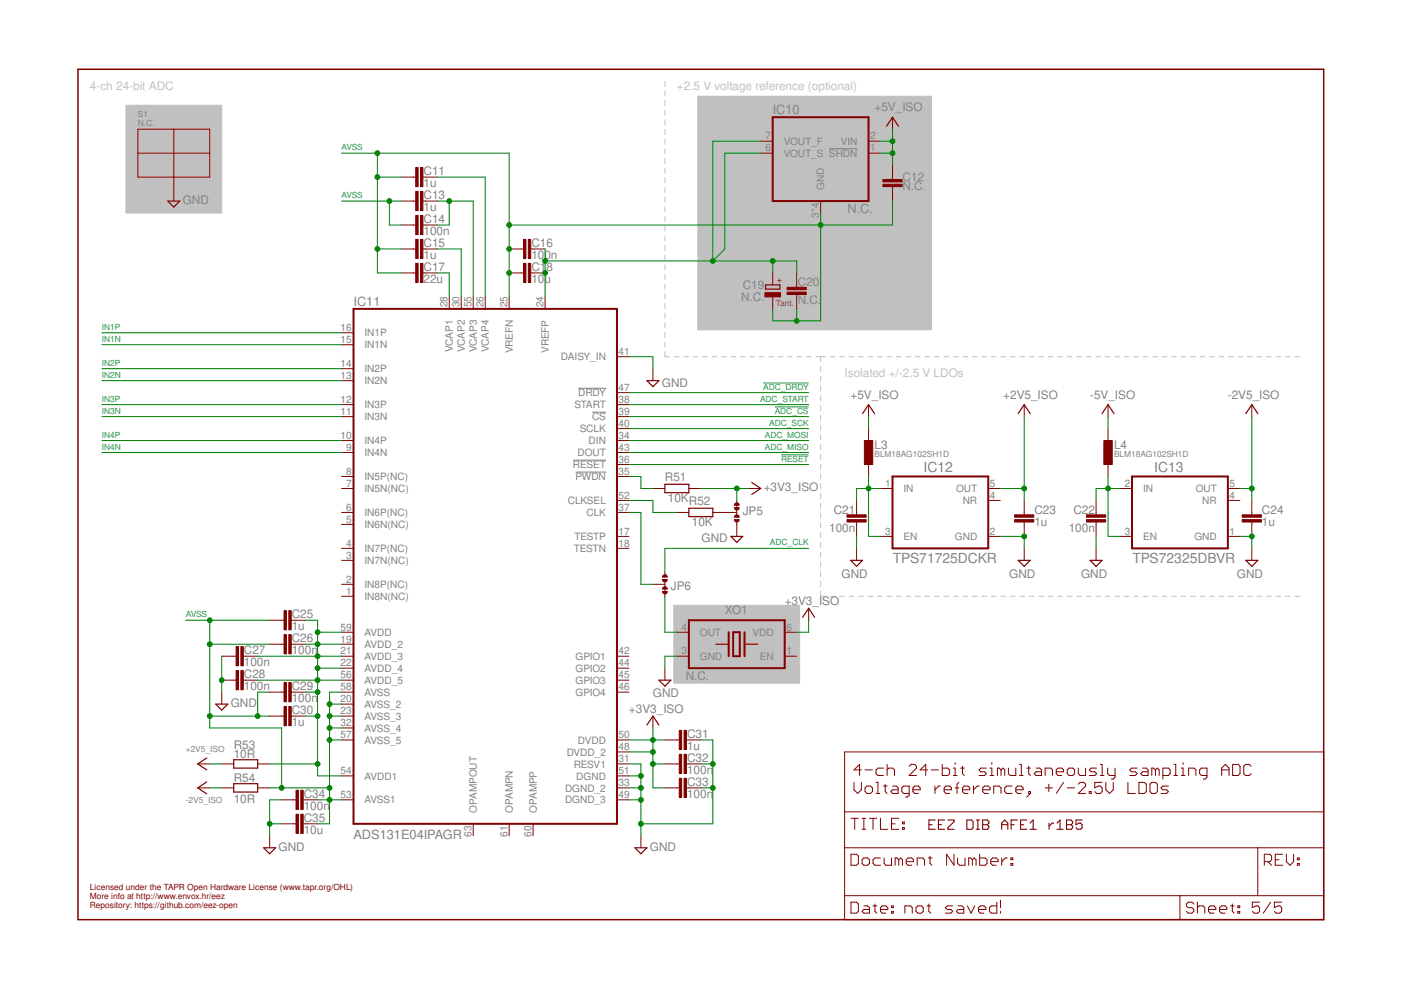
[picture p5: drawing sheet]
<svg xmlns="http://www.w3.org/2000/svg" width="297mm" height="210mm" viewBox="0 0 297 210" stroke-linecap="round" stroke-linejoin="round" font-family="sans-serif">
<g fill="none" stroke="#c0c0c0" stroke-width=".21">
<path d="M141 17.2v1.1M141 19.3v1M141 21.3v1.1M141 23.4v1M141 25.4v1.1M141 27.5v1M141 29.5v1.1M141 31.6v1M141 33.6v1.1M141 35.7v1M141 37.7v1.1M141 39.8v1"/>
<path d="M141 41.8v1.1M141 43.9v1M141 45.9v1.1M141 48v1M141 50v1.1M141 52v1.1M141 54.1v1.1M141 56.2v1M141 58.2v1M141 74.6v1h1M141 60.2v1.1M141 62.3v1.1"/>
<path d="M141 64.3v1.1M141 66.4v1M141 68.5v1M141 70.5v1M141 72.5v1.1M143 75.6h1M145 75.6h1M147 75.6h1M149 75.6h1M151 75.6h1M153 75.6h1M155 75.6h1"/>
<path d="M157 75.6h1M159 75.6h1M161 75.6h1M163 75.6h1M165 75.6h1M167 75.6h1M169 75.6h1M171 75.6h1M173 75.6h2M174 75.6v1.1M174 77.7v1.1M174 79.8v1.1"/>
<path d="M176 75.6h1M178 75.6h1M180 75.6h1M182 75.6h1M184 75.6h1.1M186.1 75.6h1M188.1 75.6h1M190.1 75.6h1M192.1 75.6h1M194.1 75.6h1M196.1 75.6h1M198.1 75.6h1"/>
<path d="M200.1 75.6h1M202.1 75.6h1.1M204.2 75.6h1M206.2 75.6h1M208.2 75.6h1M210.2 75.6h1M212.2 75.6h1M214.2 75.6h1M216.2 75.6h1M218.2 75.6h1M220.2 75.6h1.1M222.2 75.6h1.1"/>
<path d="M224.3 75.6h1M226.3 75.6h1M228.3 75.6h1M230.3 75.6h1M232.3 75.6h1M234.3 75.6h1M236.3 75.6h1M238.4 75.6h1M240.4 75.6h1M242.4 75.6h1M244.4 75.6h1M246.4 75.6h1"/>
<path d="M248.4 75.6h1M250.4 75.6h1M252.4 75.6h1M254.4 75.6h1.1M256.5 75.6h1M258.5 75.6h1M260.5 75.6h1M262.5 75.6h1M264.5 75.6h1M266.5 75.6h1M268.5 75.6h1M270.5 75.6h1"/>
<path d="M272.5 75.6h1.1M274.6 75.6h1M174 81.9v1M174 83.9v1.1M174 86v1.1M174 88.1v1M174 90.1v1.1M174 92.2v1.1M174 94.3v1.1M174 96.4v1M174 98.4v1.1M174 100.5v1.1"/>
<path d="M174 102.6v1M174 104.6v1.1M174 106.7v1.1M174 108.8v1.1M174 110.8v1.1M174 112.9v1.1M174 115v1.1M174 117.1v1M174 119.1v1.1M174 121.2v1.1M174 123.3v1.1M174 125.3v1.1h1"/>
<path d="M176 126.4h1M178 126.4h1M180 126.4h1M182 126.4h1M184 126.4h1.1M186.1 126.4h1M188.1 126.4h1M190.1 126.4h1M192.1 126.4h1M194.1 126.4h1M196.1 126.4h1M198.1 126.4h1"/>
<path d="M200.1 126.4h1M202.1 126.4h1.1M204.2 126.4h1M206.2 126.4h1M208.2 126.4h1M210.2 126.4h1M212.2 126.4h1M214.2 126.4h1M216.2 126.4h1M218.2 126.4h1M220.2 126.4h1.1M222.2 126.4h1.1"/>
<path d="M224.3 126.4h1M226.3 126.4h1M228.3 126.4h1M230.3 126.4h1M232.3 126.4h1M234.3 126.4h1M236.3 126.4h1M238.4 126.4h1M240.4 126.4h1M242.4 126.4h1M244.4 126.4h1M246.4 126.4h1"/>
<path d="M248.4 126.4h1M250.4 126.4h1M252.4 126.4h1M254.4 126.4h1.1M256.5 126.4h1M258.5 126.4h1M260.5 126.4h1M262.5 126.4h1M264.5 126.4h1M266.5 126.4h1M268.5 126.4h1M270.5 126.4h1"/>
<path d="M272.5 126.4h1.1M274.6 126.4h1"/>
</g>
<g fill="#c0c0c0" stroke="#c0c0c0" stroke-width=".21">
<path d="M26.7 22.3h20.3v22.9h-20.3z"/>
<path d="M148 20.4h49.5v49.5h-49.5z"/>
<path d="M142.9 128.3h26.6v16.5h-26.6z"/>
</g>
<path d="M175.7 31.5h6.1M121.5 97.6h7M122.6 82.3h5.9M125.5 87.4h3M122 100.1h6.5" fill="none" stroke="#808080" stroke-width=".21"/>
<g fill="none" stroke="#800000" stroke-width=".21">
<path d="M29.2 27.4h15.3v10.1h-15.3zM29.2 32.5h15.3M36.9 27.4v15.2M85.1 37.5h3M89.7 37.5h3M161.3 32.5h2.5M161.3 29.9h2.5M184.1 32.5h2.6M184.1 29.9h2.6M189.2 24.8v2.6M189.2 35v3.1M189.2 39.6v3"/>
<path d="M85.1 57.9h3M85.1 52.8h3M85.1 47.7h3M85.1 42.6h3M89.7 57.9h3M89.7 52.8h3M89.7 47.7h3M89.7 42.6h3M107.9 57.9h3.1M107.9 52.8h3.1M112.5 57.9h3.1M112.5 52.8h3.1"/>
<path d="M163.8 57.9v2.5M168.9 57.9v3M174 42.6v2.6M72.4 78.2h2.6M72.4 73.1h2.6M72.4 70.5h2.6M95.2 62.9v2.6M97.8 62.9v2.6M100.3 62.9v2.6M102.9 62.9v2.6M107.9 62.9v2.6M115.6 62.9v2.6"/>
<path d="M130.8 75.6h2.5M138.4 78.2v2.5M163.8 62.9v2.6M168.9 62.4v3.1M72.4 95.9h2.6M72.4 93.4h2.6M72.4 88.3h2.6M72.4 85.8h2.6M72.4 80.7h2.6M130.8 95.9h2.5M130.8 93.4h2.5M130.8 88.3h2.5"/>
<path d="M130.8 85.8h2.5M130.8 98.5h2.5M130.8 90.9h2.5M130.8 83.2h2.5M184.1 85.8v2.5M184.1 90.9v2.5M184.1 98.5v2.5M217.1 85.8v2.5M234.9 85.8v2.5M234.9 90.9v2.5M234.9 98.5v2.5M265.4 85.8v2.5"/>
<path d="M72.4 111.2h2.6M72.4 108.6h2.6M72.4 103.6h2.6M72.4 101h2.6M72.4 116.3h2.6M72.4 118.8h2.6M130.8 108.6h2.5M130.8 101h2.5M130.8 113.7h2.5M130.8 116.3h2.5M130.8 106.1h2.5M138.4 103.6h2.6"/>
<path d="M143.5 108.6h2.5M146 103.6h2.6M151.1 108.6h5.1M156.2 106.1v3.3M156.2 110.4v3.3M158.7 103.6h2.6M181.6 106.1v3.1M181.6 110.7v3M181.6 116.3v2.5M186.7 103.6h2.5M186.7 113.7h2.5M209.5 103.6h2.6"/>
<path d="M209.5 113.7h2.6M209.5 106.1h2.6M217.1 106.1v3.1M217.1 110.7v3M217.1 116.3v2.5M232.4 106.1v3.1M232.4 110.7v3M232.4 116.3v2.5M237.5 103.6h2.5M237.5 113.7h2.5M260.3 103.6h2.6M260.3 113.7h2.6"/>
<path d="M260.3 106.1h2.6M265.4 106.1v3.1M265.4 110.7v3M265.4 116.3v2.5M47 139.1h3.1M51.6 139.1h3M57.2 136.6h3M57.2 131.5h3M61.7 136.6h3.1M61.7 131.5h3.1M72.4 136.6h2.6M72.4 139.1h2.6"/>
<path d="M72.4 134h2.6M72.4 126.4h2.6M72.4 123.9h2.6M130.8 139.1h2.5M138.4 123.9h2.6M141 121.3v.8M141 123.1v3.3M143.5 139.1h2.5M143.5 134h2.5M166.4 139.1h2.5M166.4 134h2.5M171.4 129v2.5"/>
<path d="M47 144.2h3.1M47 146.7v2.6M51.6 144.2h3M57.2 151.8h3M57.2 146.7h3M61.7 151.8h3.1M61.7 146.7h3.1M72.4 149.3h2.6M72.4 141.7h2.6M72.4 151.8h2.6M72.4 154.3h2.6M72.4 144.2h2.6"/>
<path d="M72.4 146.7h2.6M72.4 156.9h2.6M130.8 159.4h2.5M130.8 141.7h2.5M130.8 144.2h2.5M130.8 146.7h2.5M130.8 156.9h2.5M138.4 151.8v2.5M141 156.9h3M141 141.7v2.5M145.5 156.9h3.1M179.1 159.4h101.5v35.6h-101.5z"/>
<path d="M41.9 167h2.6M41.9 162h2.6M47 167h2.6M47 162h2.6M54.6 167h2.6M54.6 162h2.6M57.2 177.2v2.5M59.7 174.7h3.1M59.7 169.6h3.1M64.3 174.7h3M64.3 169.6h3M72.4 169.6h2.6"/>
<path d="M72.4 164.5h2.6M100.3 174.7v2.5M107.9 174.7v2.5M113 174.7v2.5M130.8 167h2.5M130.8 162h2.5M130.8 169.6h2.5M130.8 164.5h2.5M135.9 177.2v2.5M141 167h3M141 162h3M145.5 167h3.1"/>
<path d="M145.5 162h3.1M179.1 179.7h101.5M179.1 172.1h101.5M180.4 173.5h1.6M181.1 165.9v1.5l.7 .8 .8-.8v-1.5M181.2 173.5v2.3M182.6 163.2h-1.5l1.1-1.1v2.3M182.8 173.5h.8M182.8 175.8h.8M183.2 173.5v2.3M183.4 163.2h1.6M183.4 167l.4-.3h.8l.4 .3v.8l-.4 .4h-.8l-.4-.4z"/>
<path d="M184.3 173.5h1.6M185.1 173.5v2.3M185.7 168.2h.8M185.7 165.9h.4v2.3M186.7 173.5v2.3h1.5M187.3 162.9h-1.2l-.4 .3v.8l.4 .4h1.2M187.3 166.7h.8M187.7 166.3v1.5l.4 .4M188.1 163.2l.4-.3h.8l.4 .3v1.2M188.1 162.1v2.3M189 174.7h.8M189.3 166.7h.7l.4 .3v1.2h-1.1l-.4-.4 .4-.4h1.1"/>
<path d="M190.6 173.5h-1.6v2.3h1.6M191.3 175.5h.4v.3h-.4zM191.3 174.3h.4v.4h-.4zM192.8 162.5l.3-.4h.8l.4 .4v.4l-1.5 1.5h1.5M192.8 168.2h-1.2l-.4-.4v-.8l.4-.3h1.2v1.9l-.4 .4h-.4M193.5 167.4h1.6v-.4l-.4-.3h-.8l-.4 .3v.8l.4 .4h.8M196.7 163.2h-1.6l1.2-1.1v2.3M197.4 163.2h1.6M198.2 166.7v1.5M199.4 166.7h-.4l-.8 .7M199.8 162.1v2.3h1.1l.4-.4v-.8l-.4-.3h-1.1M200.2 167.4h1.5v-.4l-.4-.3h-.7l-.4 .3v.8l.4 .4h.7"/>
<path d="M202.1 162.9h.4v1.5M202.1 164.4h.8M202.5 161.7v.4M202.5 167h.8M203.3 165.9l-.4 .4v1.9M203.7 162.9h.7M204.1 162.5v1.5l.3 .4M204.1 167.4h1.5v-.4l-.4-.3h-.8l-.3 .3v.8l.3 .4h.8M206.4 166.7v1.5M207.6 166.7h-.4l-.8 .7M208.3 167.4h1.6v-.4l-.4-.3h-.8l-.4 .3v.8l.4 .4h.8M209.1 162.9h-1.1l-.4 .3 .4 .4h.7l.4 .4-.4 .4h-1.1"/>
<path d="M209.9 162.9h.4v1.5M209.9 164.4h.8M210.3 161.7v.4M210.7 168.2v-1.5h1.2l.3 .3v1.2M212.2 163.2l-.3-.3h-.4v1.5M212.2 163.2v1.2M212.2 163.2l.4-.3 .4 .3v1.2M213.8 162.9v1.1l.4 .4h1.2v-1.5M214.6 166.7h-1.2l-.4 .3v.8l.4 .4h1.2M215.4 167.4h1.5v-.4l-.4-.3h-.7l-.4 .3v.8l.4 .4h.7M216.2 164.4h.7M216.2 162.1h.3v2.3"/>
<path d="M217.7 162.9h.8M218.1 162.5v1.5l.4 .4M218.1 167.8h.4v.4h-.4zM218.5 168.2l-.8 .8M219.6 162.9h.8l.4 .3v1.2h-1.2l-.3-.4 .3-.4h1.2M221.6 164.4v-1.5h1.2l.4 .3v1.2M221.6 167h1.6M222.4 166.3v1.5M223.9 163.6h1.6v-.4l-.4-.3h-.8l-.4 .3v.8l.4 .4h.8M225.5 165.9l-1.6 2.3M226.3 163.2l.4-.3h.8l.3 .3v.8l-.3 .4h-.8l-.4-.4zM226.3 167h1.5"/>
<path d="M228.6 162.9v1.1l.4 .4h1.2v-1.5M228.6 166.3l.4-.4h.8l.4 .4v.4l-1.6 1.5h1.6M230.9 167.8h.5v.4h-.5zM232.5 162.9h-1.1l-.5 .3 .5 .4h.7l.4 .4-.4 .4h-1.2M233.3 164.4h.8M233.3 162.1h.4v2.3M233.7 165.9h-1.6v1.1l.8-.3h.4l.4 .3v.8l-.4 .4h-.8l-.4-.4M234.5 165.9v1.5l.7 .8 .8-.8v-1.5M234.8 162.9v1.1l.4 .4h1.2M236.4 162.9v1.9l-.4 .4h-.4M239.1 165.9v2.3h1.6M241.1 162.9h-1.2l-.4 .3 .4 .4h.8l.4 .4-.4 .4h-1.2"/>
<path d="M241.5 165.9h1.2l.3 .4v1.5l-.3 .4h-1.2zM242.3 162.9h.7l.4 .3v1.2h-1.1l-.4-.4 .4-.4h1.1M243.8 166.3l.4-.4h.8l.4 .4v1.5l-.4 .4h-.8l-.4-.4zM245 163.2l-.4-.3h-.4v1.5M245 163.2v1.2M245 163.2l.4-.3 .4 .3v1.2M246.5 164.4h1.2l.4-.4v-.8l-.4-.3h-1.2v2.3M247.7 166.7h-1.2l-.4 .3 .4 .4h.8l.4 .4-.4 .4h-1.2M248.9 164.4h.8M248.9 162.1h.4v2.3M250.4 162.9h.4v1.5M250.4 164.4h.8"/>
<path d="M250.8 161.7v.4M252 164.4v-1.5h1.2l.4 .3v1.2M255.9 164.4h-1.2l-.4-.4v-.8l.4-.3h1.2v1.9l-.4 .4h-.4M259 163.2h1.6M259 164.4v-1.5l.8-.8 .8 .8v1.5M261.3 162.1h1.2l.4 .4v1.5l-.4 .4h-1.2zM265.3 162.5l-.4-.4h-.8l-.4 .4v1.5l.4 .4h.8l.4-.4M266.7 179.7v10.2M179.1 189.9h101.5M180.4 181.1h1.2l.4 .4v1.6l-.4 .4h-1.2zM180.4 191.3h1.2l.4 .4v1.5l-.4 .4h-1.2zM182.8 182.3l.4-.4h.7l.4 .4v.8l-.4 .4h-.7l-.4-.4z"/>
<path d="M183.2 192.1h.7l.4 .3v1.2h-1.1l-.4-.4 .4-.4h1.1M185.1 192.1h.8M185.5 191.7v1.5l.4 .4M186.7 192.8h1.5v-.4l-.4-.3h-.8l-.3 .3v.8l.3 .4h.8M186.7 181.9h-1.2l-.4 .4v.8l.4 .4h1.2M187.5 181.9v1.2l.3 .4h1.2v-1.6M189 193.2h.4v.4h-.4zM189 192.1h.4v.3h-.4zM190.6 182.3l-.4-.4h-.4v1.6M190.6 182.3l.4-.4 .3 .4v1.2M190.6 182.3v1.2M191.9 193.6v-1.5h1.1l.4 .3v1.2"/>
<path d="M192.1 182.7h1.6v-.4l-.4-.4h-.8l-.4 .4v.8l.4 .4h.8M194.2 192.4l.4-.3h.8l.3 .3v.8l-.3 .4h-.8l-.4-.4zM194.5 183.5v-1.6h1.1l.4 .4v1.2M196.5 192.1h.8M196.8 181.9h.8M196.9 191.7v1.5l.4 .4M197.2 181.5v1.6l.4 .4M202 192.1h-1.2l-.4 .3 .4 .4h.8l.4 .4-.4 .4h-1.2M202.3 181.1v2.4l-1.6-2.4v2.4M203 181.9v1.2l.4 .4h1.2v-1.6M203.2 192.1h.7l.4 .3v1.2h-1.1l-.4-.4 .4-.4h1.1M205.1 192.1l.8 1.5 .8-1.5"/>
<path d="M206.2 182.3l-.4-.4h-.4v1.6M206.2 182.3v1.2M206.2 182.3l.3-.4 .4 .4v1.2M207.5 192.8h1.5v-.4l-.4-.3h-.8l-.3 .3v.8l.3 .4h.8M207.7 181.1v2.4h1.2l.4-.4v-.8l-.4-.4h-1.2M210.1 182.7h1.5v-.4l-.4-.4h-.8l-.3 .4v.8l.3 .4h.8M211.3 191.3v2.3h-1.1l-.4-.4v-.8l.4-.3h1.1M212.1 190.9v1.5M212.1 193.2v.4M212.4 181.9v1.6M213.6 181.9h-.4l-.8 .8M214.3 183.1h.4v.4h-.4z"/>
<path d="M214.3 181.9h.4v.4h-.4zM250.2 189.9v5.1M253.1 191.7l-.4-.4h-.8l-.4 .4v.4l.4 .3h.8l.4 .4v.4l-.4 .4h-.8l-.4-.4M253.9 192.4l.4-.3h.8l.3 .3v1.2M253.9 191.3v2.3M256.2 192.8h1.6v-.4l-.4-.3h-.8l-.4 .3v.8l.4 .4h.8M258.6 192.8h1.5v-.4l-.4-.3h-.7l-.4 .3v.8l.4 .4h.7M260.9 192.1h.8M261.3 191.7v1.5l.4 .4M262.4 193.2h.4v.4h-.4zM262.4 192.1h.4v.3h-.4zM267.1 191.3h-1.6v1.1l.8-.3h.4l.4 .3v.8l-.4 .4h-.8l-.4-.4"/>
<path d="M268.1 182.7h1.1l.4-.4v-.8l-.4-.4h-1.1v2.4M268.8 182.7l.8 .8M269.4 191.3l-1.6 2.3M270.4 182.3h.8M271.7 191.3h-1.5v1.1l.8-.3h.4l.3 .3v.8l-.3 .4h-.8l-.4-.4M271.9 181.1h-1.5v2.4h1.5M272.7 181.1v1.6l.8 .8 .8-.8v-1.6M275.1 183.1h.4v.4h-.4zM275.1 181.9h.4v.4h-.4z"/>
</g>
<path d="M16.5 14.7h264.1v180.3h-264.1z" fill="none" stroke="#800000" stroke-width=".32"/>
<g fill="none" stroke="#800000" stroke-width=".23">
<path d="M197 174.9h.6M198.3 173.9h-1.3v1.9h1.3M199 174.9h.6M200.3 173.9h-1.3v1.9h1.3M201 173.9h1.3v.3l-1.3 1.3v.3h1.3M205 173.9h1l.3 .3v1.3l-.3 .3h-1zM207 173.9h.7M207 175.8h.7M207.3 173.9v1.9M208.3 173.9h1l.4 .3v.3l-.4 .4 .4 .3v.3l-.4 .3h-1zM208.3 174.9h1M212.4 174.9h1.3"/>
<path d="M212.4 175.8v-1.3l.6-.6 .7 .6v1.3M214.4 174.9h.6M215.7 173.9h-1.3v1.9M216.4 174.9h.6M217.7 173.9h-1.3v1.9h1.3M218.4 175.8h1.3M218.4 174.5l.7-.6v1.9M222.4 174.5v1.3M223.4 174.5h-.3l-.7 .7M224.1 175.8h1.3M224.1 174.5l.6-.6v1.9M226.1 173.9h1l.3 .3v.3l-.3 .4 .3 .3v.3l-.3 .3h-1z"/>
<path d="M226.1 174.9h1M229.4 173.9h-1.3v1l.7-.4h.3l.3 .4v.6l-.3 .3h-.6l-.4-.3"/>
</g>
<path d="M163.8 24.8h20.3v17.8h-20.3zM75 65.5h55.8v109.2h-55.8zM189.2 101h20.3v15.3h-20.3zM240 101h20.3v15.3h-20.3zM146 131.5h20.4v10.2h-20.4zM154.5 134v5.1M155.4 134h1.4v5.1h-1.4zM157.9 134v5.1" fill="none" stroke="#800000" stroke-width=".42"/>
<g fill="#800000" stroke="#800000" stroke-width=".21">
<path d="M89.2 55.8h.5v4.1h-.5z"/>
<path d="M88.1 55.8h.5v4.1h-.5z"/>
<path d="M89.2 50.8h.5v4h-.5z"/>
<path d="M88.1 50.8h.5v4h-.5z"/>
<path d="M111 55.8h.5v4.1h-.5z"/>
<path d="M112 55.8h.5v4.1h-.5z"/>
<path d="M111 50.8h.5v4h-.5z"/>
<path d="M112 50.8h.5v4h-.5z"/>
<path d="M88.1 45.7h.5v4h-.5z"/>
<path d="M89.2 45.7h.5v4h-.5z"/>
<path d="M89.2 40.6h.5v4.1h-.5z"/>
<path d="M88.1 40.6h.5v4.1h-.5z"/>
<path d="M89.2 35.5h.5v4.1h-.5z"/>
<path d="M88.1 35.5h.5v4.1h-.5z"/>
<path d="M60.2 134.6h.5v4h-.5z"/>
<path d="M61.2 134.6h.5v4h-.5z"/>
<path d="M50.1 137.1h.5v4.1h-.5z"/>
<path d="M51.1 137.1h.5v4.1h-.5z"/>
<path d="M50.1 142.2h.5v4h-.5z"/>
<path d="M51.1 142.2h.5v4h-.5z"/>
<path d="M60.2 144.7h.5v4.1h-.5z"/>
<path d="M61.2 144.7h.5v4.1h-.5z"/>
<path d="M61.2 129.5h.5v4h-.5z"/>
<path d="M60.2 129.5h.5v4h-.5z"/>
<path d="M61.2 149.8h.5v4.1h-.5z"/>
<path d="M60.2 149.8h.5v4.1h-.5z"/>
<path d="M145 154.9h.5v4h-.5z"/>
<path d="M144 154.9h.5v4h-.5z"/>
<path d="M144 159.9h.5v4.1h-.5z"/>
<path d="M145 159.9h.5v4.1h-.5z"/>
<path d="M144 165h.5v4.1h-.5z"/>
<path d="M145 165h.5v4.1h-.5z"/>
<path d="M62.8 172.6h.5v4.1h-.5z"/>
<path d="M63.8 172.6h.5v4.1h-.5z"/>
<path d="M62.8 167.6h.5v4h-.5z"/>
<path d="M63.8 167.6h.5v4h-.5z"/>
<path d="M162.2 62.1h3.3v.8h-3.3z"/>
<path d="M187.2 39.1h4.1v.5h-4.1z"/>
<path d="M187.2 38.1h4.1v.5h-4.1z"/>
<path d="M183.3 93.4h1.7v5.1h-1.7z"/>
<path d="M234 93.4h1.8v5.1h-1.8z"/>
<path d="M215.1 109.2h4.1v.5h-4.1z"/>
<path d="M215.1 110.2h4.1v.5h-4.1z"/>
<path d="M179.6 110.2h4v.5h-4z"/>
<path d="M179.6 109.2h4v.5h-4z"/>
<path d="M230.4 110.2h4v.5h-4z"/>
<path d="M230.4 109.2h4v.5h-4z"/>
<path d="M263.4 109.2h4v.5h-4z"/>
<path d="M263.4 110.2h4v.5h-4z"/>
<path d="M166.9 61.9h4v.5h-4z"/>
<path d="M166.9 60.9h4v.5h-4z"/>
</g>
<g fill="none" stroke="#800000" stroke-width=".25">
<path d="M188 26.8l1.2-2 1.3 2M35.6 42.6h2.5l-1.2 1.3zM162.3 60.4h3.1v.9h-3.1zM137.2 80.7h2.5l-1.3 1.3zM182.9 87.7l1.2-1.9 1.3 1.9M215.9 87.7l1.2-1.9 1.3 1.9M233.7 87.7l1.2-1.9 1.3 1.9M264.1 87.7l1.3-1.9 1.3 1.9M141 102.7h5v1.8h-5zM146 107.8h5.1v1.7h-5.1zM154.9 113.7h2.6l-1.3 1.3zM159.4 102.3l1.9 1.3-1.9 1.2"/>
<path d="M180.3 118.8h2.6l-1.3 1.3zM215.9 118.8h2.5l-1.3 1.3zM231.1 118.8h2.6l-1.3 1.3zM264.1 118.8h2.6l-1.3 1.3zM151.8 136.6h2.5M158.1 136.6h2.6M170.2 130.9l1.2-1.9 1.3 1.9M45.7 149.3h2.6l-1.3 1.3zM137.2 153.7l1.2-1.9 1.3 1.9M139.7 144.2h2.5l-1.2 1.3zM43.8 165.8l-1.9 1.2 1.9 1.3M43.8 160.7l-1.9 1.3 1.9 1.2"/>
<path d="M49.6 166.2h5v1.7h-5zM49.6 161.1h5v1.8h-5zM55.9 179.7h2.5l-1.2 1.3zM134.6 179.7h2.6l-1.3 1.3z"/>
</g>
<g fill="#800000" stroke="#800000" stroke-width=".21">
<path d="M155.7 110.2h1a.51 .51 0 0 1-.5 .5 .51 .51 0 0 1-.5-.5z" fill-rule="evenodd"/>
<path d="M155.9 109.3l.3-.1v.5h-.5z" fill-rule="evenodd"/>
<path d="M156.2 109.2l.4 .1 .1 .4h-.5z" fill-rule="evenodd"/>
<path d="M155.9 106.8l.3-.2v.5h-.5z" fill-rule="evenodd"/>
<path d="M156.2 106.6l.4 .2 .1 .3h-.5z" fill-rule="evenodd"/>
<path d="M155.7 107.6h1a.51 .51 0 0 1-.5 .5 .51 .51 0 0 1-.5-.5z" fill-rule="evenodd"/>
<path d="M140.6 122l.5-.1 .4 .5h-1z" fill-rule="evenodd"/>
<path d="M140.5 122.9h.5v.5l-.4-.2z" fill-rule="evenodd"/>
<path d="M141 122.9h.5l-.1 .2-.4 .3z" fill-rule="evenodd"/>
<path d="M140.5 125.4h.5v.5l-.4-.1z" fill-rule="evenodd"/>
<path d="M141 125.4h.5l-.1 .2-.4 .3z" fill-rule="evenodd"/>
<path d="M140.6 124.5l.5-.1 .4 .5h-1z" fill-rule="evenodd"/>
</g>
<g fill="none" stroke="#008000" stroke-width=".21">
<path d="M72.4 32.5h35.5v30.4M80 32.5v25.4h5.1M80 37.5h5.1M92.7 37.5h10.2v25.4M161.3 29.9h-10.2v25.4l2.6-2.5v-20.3h7.6M186.7 29.9h2.5M186.7 32.5h2.5M189.2 27.4v7.6M72.4 42.6h12.7M80 52.8h5.1M82.5 42.6v5.1h2.6M92.7 57.9h2.5v5"/>
<path d="M92.7 52.8h5.1v10.1M92.7 42.6h7.6v20.3M95.2 42.6v5.1h-2.5M115.6 52.8v10.1M115.6 55.3h53.3v2.6M163.8 55.3v2.6M174 45.2v22.8h-10.2v-2.5M189.2 42.6v5.1h-81.3M21.6 70.5h50.8M21.6 73.1h50.8M21.6 78.2h50.8M133.3 75.6h5.1v2.6"/>
<path d="M168.9 65.5v2.5M21.6 95.9h50.8M21.6 93.4h50.8M21.6 88.3h50.8M21.6 85.8h50.8M21.6 80.7h50.8M133.3 95.9h38.1M133.3 93.4h38.1M133.3 98.5h38.1M133.3 88.3h38.1M133.3 90.9h38.1M133.3 83.2h38.1"/>
<path d="M133.3 85.8h38.1M184.1 88.3v2.6M217.1 88.3v17.8M234.9 88.3v2.6M265.4 88.3v17.8M133.3 101h2.6v2.6h2.5M133.3 108.6h2.6v15.3h2.5M133.3 106.1h5.1v2.5h5.1M148.6 103.6h10.1M156.2 103.6v2.5M171.4 116.3h-30.4v5M181.6 113.7v2.6"/>
<path d="M184.1 101v12.7h2.6M186.7 103.6h-5.1v2.5M212.1 113.7h5v2.6M212.1 103.6h5M232.4 113.7v2.6M234.9 101v12.7h2.6M237.5 103.6h-5.1v2.5M262.9 113.7h2.5v2.6M262.9 103.6h2.5M39.4 131.5h17.8M44.5 136.6h12.7M44.5 131.5v22.8h15.2v12.7"/>
<path d="M47 139.1v7.6M54.6 139.1h17.8M64.8 131.5h2.5v33h5.1M64.8 136.6h7.6M67.3 134h5.1M141 126.4v7.6h2.5M143.5 139.1h-2.5v2.6M171.4 131.5v2.5h-2.5M44.5 151.8h12.7M54.6 144.2h17.8M57.2 146.7h-2.6v5.1M64.8 146.7h2.5"/>
<path d="M64.8 151.8h2.5M67.3 141.7h5.1M69.9 156.9h2.5M69.9 151.8h2.5M69.9 154.3h2.5M69.9 149.3h2.5M72.4 146.7h-2.5v28h-2.6M133.3 156.9h7.7M133.3 159.4h5.1M138.4 154.3v12.7h2.6M148.6 156.9h2.5v17.8h-15.2M44.5 162h2.5"/>
<path d="M44.5 167h2.5M57.2 174.7h2.5M57.2 162h10.1M57.2 167h12.7M59.7 169.6h-2.5v7.6M67.3 169.6h5.1M133.3 169.6h2.6M133.3 162h2.6v15.2M133.3 164.5h2.6M133.3 167h2.6M138.4 162h2.6M148.6 162h2.5"/>
<path d="M148.6 167h2.5"/>
</g>
<g fill="#008000" stroke="#008000" stroke-width=".21">
<circle cx="47" cy="144.2" r=".51"/>
<circle cx="57.2" cy="174.7" r=".51"/>
<circle cx="217.1" cy="113.7" r=".51"/>
<circle cx="265.4" cy="113.7" r=".51"/>
<circle cx="135.9" cy="164.5" r=".51"/>
<circle cx="135.9" cy="167" r=".51"/>
<circle cx="135.9" cy="169.6" r=".51"/>
<circle cx="151.1" cy="162" r=".51"/>
<circle cx="151.1" cy="167" r=".51"/>
<circle cx="135.9" cy="174.7" r=".51"/>
<circle cx="265.4" cy="103.6" r=".51"/>
<circle cx="95.2" cy="42.6" r=".51"/>
<circle cx="138.4" cy="162" r=".51"/>
<circle cx="138.4" cy="159.4" r=".51"/>
<circle cx="138.4" cy="156.9" r=".51"/>
<circle cx="156.2" cy="103.6" r=".51"/>
<circle cx="115.6" cy="57.9" r=".51"/>
<circle cx="115.6" cy="55.3" r=".51"/>
<circle cx="163.8" cy="55.3" r=".51"/>
<circle cx="151.1" cy="55.3" r=".51"/>
<circle cx="189.2" cy="29.9" r=".51"/>
<circle cx="189.2" cy="32.5" r=".51"/>
<circle cx="67.3" cy="144.2" r=".51"/>
<circle cx="67.3" cy="141.7" r=".51"/>
<circle cx="67.3" cy="139.1" r=".51"/>
<circle cx="67.3" cy="146.7" r=".51"/>
<circle cx="67.3" cy="136.6" r=".51"/>
<circle cx="67.3" cy="151.8" r=".51"/>
<circle cx="67.3" cy="162" r=".51"/>
<circle cx="67.3" cy="134" r=".51"/>
<circle cx="217.1" cy="103.6" r=".51"/>
<circle cx="54.6" cy="151.8" r=".51"/>
<circle cx="44.5" cy="136.6" r=".51"/>
<circle cx="69.9" cy="154.3" r=".51"/>
<circle cx="69.9" cy="151.8" r=".51"/>
<circle cx="69.9" cy="149.3" r=".51"/>
<circle cx="69.9" cy="156.9" r=".51"/>
<circle cx="69.9" cy="169.6" r=".51"/>
<circle cx="69.9" cy="167" r=".51"/>
<circle cx="59.7" cy="167" r=".51"/>
<circle cx="44.5" cy="151.8" r=".51"/>
<circle cx="44.5" cy="131.5" r=".51"/>
<circle cx="107.9" cy="57.9" r=".51"/>
<circle cx="107.9" cy="52.8" r=".51"/>
<circle cx="80" cy="37.5" r=".51"/>
<circle cx="80" cy="32.5" r=".51"/>
<circle cx="80" cy="52.8" r=".51"/>
<circle cx="107.9" cy="47.7" r=".51"/>
<circle cx="168.9" cy="68" r=".51"/>
<circle cx="174" cy="47.7" r=".51"/>
<circle cx="82.5" cy="42.6" r=".51"/>
<circle cx="184.1" cy="103.6" r=".51"/>
<circle cx="234.9" cy="103.6" r=".51"/>
</g>
<path d="M161.8 81.2h9.6M164.3 86.3h7.1M165.6 96.4h5.8" fill="none" stroke="#008080" stroke-width=".21"/>
<g font-size="2.9" fill="#808080">
<text x="195.8" y="100">IC12</text>
<text x="244.7" y="100">IC13</text>
<text x="189.3" y="119.5">TPS71725DCKR</text>
<text x="240.1" y="119.5">TPS72325DBVR</text>
</g>
<g font-size="2.7" fill="#808080">
<text x="163.8" y="24.2">IC10</text>
<text x="179.7" y="45.2">N.C.</text>
<text x="74.9" y="64.8">IC11</text>
<text x="74.9" y="177.8">ADS131E04IPAGR</text>
</g>
<g font-size="2.5" fill="#c0c0c0">
<text x="19.1" y="19">4-ch 24-bit ADC</text>
<text x="143.5" y="19">+2.5 V voltage reference (optional)</text>
<text x="179.1" y="80">Isolated +/-2.5 V LDOs</text>
</g>
<g font-size="2.5" fill="#808080">
<text x="185.4" y="23.6">+5V_ISO</text>
<text x="89.8" y="39.7">1u</text>
<text x="89.8" y="37.2">C11</text>
<text x="191.4" y="40.3">N.C.</text>
<text x="191.4" y="38.4">C12</text>
<text x="38.8" y="43.3">GND</text>
<text x="89.8" y="44.8">1u</text>
<text x="89.8" y="47.3">C14</text>
<text x="89.8" y="42.2">C13</text>
<text x="89.8" y="49.9">100n</text>
<text x="89.8" y="52.4">C15</text>
<text x="112.7" y="52.4">C16</text>
<text x="89.8" y="54.9">1u</text>
<text x="89.8" y="57.5">C17</text>
<text x="112.7" y="54.9">100n</text>
<text x="112.7" y="57.5">C1</text>
<text x="115.8" y="57.5">8</text>
<text x="89.8" y="60">22u</text>
<text x="112.7" y="60">10u</text>
<text x="157.1" y="63.7">N.C.</text>
<text x="157.5" y="61.2">C19</text>
<text x="169.2" y="64.5">N.C.</text>
<text x="169.2" y="60.7">C20</text>
<text x="140.3" y="82">GND</text>
<text x="180.3" y="84.5">+5V_ISO</text>
<text x="212.7" y="84.5">+2V5_ISO</text>
<text x="231.1" y="84.5">-5V_ISO</text>
<text x="260.3" y="84.5">-2V5_ISO</text>
<text x="185.4" y="95.2">L3</text>
<text x="236.2" y="95.2">L4</text>
<text x="141" y="102.1">R51</text>
<text x="141.6" y="106.5">10K</text>
<text x="146" y="107.2">R52</text>
<text x="161.9" y="104.2">+3V3_ISO</text>
<text x="146.7" y="111.6">10K</text>
<text x="157.5" y="109.3">JP5</text>
<text x="175.8" y="112.7">100n</text>
<text x="176.8" y="108.9">C21</text>
<text x="219.3" y="111.4">1u</text>
<text x="219.3" y="108.9">C23</text>
<text x="226.6" y="112.7">100n</text>
<text x="227.6" y="108.9">C22</text>
<text x="267.6" y="111.4">1u</text>
<text x="267.6" y="108.9">C24</text>
<text x="148.8" y="115">GND</text>
<text x="142.2" y="125">JP6</text>
<text x="178.4" y="122.5">GND</text>
<text x="214" y="122.5">GND</text>
<text x="229.2" y="122.5">GND</text>
<text x="262.2" y="122.5">GND</text>
<text x="61.9" y="131.1">C25</text>
<text x="153.7" y="130.2">XO1</text>
<text x="166.4" y="128.3">+3V3_ISO</text>
<text x="61.9" y="133.7">1u</text>
<text x="61.9" y="136.2">C26</text>
<text x="51.7" y="141.3">100n</text>
<text x="51.7" y="138.7">C27</text>
<text x="51.7" y="143.8">C28</text>
<text x="61.9" y="138.7">100n</text>
<text x="48.9" y="149.9">GND</text>
<text x="51.7" y="146.4">100n</text>
<text x="61.9" y="148.9">100n</text>
<text x="61.9" y="146.4">C29</text>
<text x="138.4" y="147.9">GND</text>
<text x="145.4" y="144.2">N.C.</text>
<text x="61.9" y="154">1u</text>
<text x="61.9" y="151.4">C30</text>
<text x="133.4" y="151.2">+3V3_ISO</text>
<text x="49.5" y="160.7">10R</text>
<text x="49.5" y="158.8">R53</text>
<text x="145.7" y="159.1">1u</text>
<text x="145.7" y="156.5">C31</text>
<text x="145.7" y="161.6">C32</text>
<text x="49.5" y="165.8">R54</text>
<text x="145.7" y="164.1">100n</text>
<text x="145.7" y="166.7">C33</text>
<text x="49.5" y="170.2">10R</text>
<text x="64.4" y="171.8">100n</text>
<text x="64.4" y="169.2">C34</text>
<text x="145.7" y="169.2">100n</text>
<text x="64.4" y="176.8">10u</text>
<text x="64.4" y="174.3">C35</text>
<text x="59.1" y="180.4">GND</text>
<text x="137.8" y="180.4">GND</text>
</g>
<g font-size="2.1" fill="#808080">
<text x="162.3" y="29.6">7</text>
<text x="184.5" y="29.6">2</text>
<text x="162.3" y="32.1">6</text>
<text x="166.2" y="33.2">VOUT_S SHDN</text>
<text x="166.2" y="30.7">VOUT_F</text>
<text x="178.3" y="30.7">VIN</text>
<text x="184.5" y="32.1">1</text>
<text x="174.7" y="40.3" transform="rotate(-90 174.7 40.3)">GND</text>
<text x="173.6" y="46.2" transform="rotate(-90 173.6 46.2)">3*4</text>
<text x="94.9" y="65.1" transform="rotate(-90 94.9 65.1)">28</text>
<text x="97.4" y="65.1" transform="rotate(-90 97.4 65.1)">30</text>
<text x="100" y="65.1" transform="rotate(-90 100 65.1)">55</text>
<text x="102.5" y="65.1" transform="rotate(-90 102.5 65.1)">26</text>
<text x="107.6" y="65.1" transform="rotate(-90 107.6 65.1)">25</text>
<text x="115.2" y="65.1" transform="rotate(-90 115.2 65.1)">24</text>
<text x="72.2" y="70.2">16</text>
<text x="77.3" y="71.3">IN1P</text>
<text x="72.2" y="77.8">14</text>
<text x="72.2" y="72.7">15</text>
<text x="77.3" y="73.9">IN1N</text>
<text x="96" y="74.7" transform="rotate(-90 96 74.7)">VCAP1</text>
<text x="98.6" y="74.7" transform="rotate(-90 98.6 74.7)">VCAP2</text>
<text x="101.1" y="74.7" transform="rotate(-90 101.1 74.7)">VCAP3</text>
<text x="103.6" y="74.7" transform="rotate(-90 103.6 74.7)">VCAP4</text>
<text x="108.7" y="74.9" transform="rotate(-90 108.7 74.9)">VREFN</text>
<text x="116.3" y="74.8" transform="rotate(-90 116.3 74.8)">VREFP</text>
<text x="118.9" y="76.4">DAISY_IN</text>
<text x="131.2" y="75.3">41</text>
<text x="72.2" y="80.4">13</text>
<text x="77.3" y="81.5">IN2N</text>
<text x="77.3" y="78.9">IN2P</text>
<text x="131.2" y="82.9">47</text>
<text x="72.2" y="88">11</text>
<text x="72.2" y="85.4">12</text>
<text x="77.3" y="89.1">IN3N</text>
<text x="77.3" y="86.6">IN3P</text>
<text x="121.8" y="86.6">START</text>
<text x="122.6" y="84">DRDY</text>
<text x="125.5" y="89.1">CS</text>
<text x="131.2" y="85.4">38</text>
<text x="131.2" y="88">39</text>
<text x="72.2" y="93.1">10</text>
<text x="73.4" y="95.6">9</text>
<text x="77.3" y="94.2">IN4P</text>
<text x="122.9" y="91.6">SCLK</text>
<text x="124.8" y="94.2">DIN</text>
<text x="131.2" y="93.1">34</text>
<text x="131.2" y="90.5">40</text>
<text x="131.2" y="95.6">43</text>
<text x="73.4" y="100.7">8</text>
<text x="77.3" y="101.8">IN5P(NC)</text>
<text x="77.3" y="96.7">IN4N</text>
<text x="121.5" y="99.3">RESET</text>
<text x="122" y="101.8">PWDN</text>
<text x="122.4" y="96.7">DOUT</text>
<text x="131.2" y="100.7">35</text>
<text x="131.2" y="98.1">36</text>
<text x="73.4" y="103.2">7</text>
<text x="77.3" y="104.3">IN5N(NC)</text>
<text x="120.4" y="106.9">CLKSEL</text>
<text x="131.2" y="105.8">52</text>
<text x="187.7" y="103.2">1</text>
<text x="191.6" y="104.3">IN</text>
<text x="202.7" y="104.3">OUT</text>
<text x="204.1" y="106.9">NR</text>
<text x="209.9" y="103.2">5</text>
<text x="209.9" y="105.8">4</text>
<text x="238.5" y="103.2">2</text>
<text x="242.3" y="104.3">IN</text>
<text x="253.5" y="104.3">OUT</text>
<text x="254.9" y="106.9">NR</text>
<text x="260.7" y="103.2">5</text>
<text x="260.7" y="105.8">4</text>
<text x="73.4" y="110.8">5</text>
<text x="73.4" y="108.3">6</text>
<text x="77.3" y="112">IN6N(NC)</text>
<text x="77.3" y="109.4">IN6P(NC)</text>
<text x="124.3" y="109.4">CLK</text>
<text x="131.2" y="113.4">17</text>
<text x="131.2" y="108.3">37</text>
<text x="187.7" y="113.4">3</text>
<text x="209.9" y="113.4">2</text>
<text x="238.5" y="113.4">3</text>
<text x="260.7" y="113.4">1</text>
<text x="73.4" y="118.5">3</text>
<text x="73.4" y="115.9">4</text>
<text x="77.3" y="119.6">IN7N(NC)</text>
<text x="77.3" y="117">IN7P(NC)</text>
<text x="121.7" y="117">TESTN</text>
<text x="121.8" y="114.5">TESTP</text>
<text x="131.2" y="115.9">18</text>
<text x="191.6" y="114.5">EN</text>
<text x="202.5" y="114.5">GND</text>
<text x="242.3" y="114.5">EN</text>
<text x="253.3" y="114.5">GND</text>
<text x="73.4" y="123.5">2</text>
<text x="77.3" y="124.6">IN8P(NC)</text>
<text x="73.4" y="126.1">1</text>
<text x="77.3" y="127.2">IN8N(NC)</text>
<text x="72.2" y="136.2">19</text>
<text x="72.2" y="133.7">59</text>
<text x="77.3" y="137.3">AVDD_2</text>
<text x="77.3" y="134.8">AVDD</text>
<text x="144.5" y="133.7">4</text>
<text x="148.4" y="134.8">OUT</text>
<text x="159.5" y="134.8">VDD</text>
<text x="166.7" y="133.7">6</text>
<text x="72.2" y="138.8">21</text>
<text x="72.2" y="141.3">22</text>
<text x="72.2" y="143.8">56</text>
<text x="77.3" y="139.9">AVDD_3</text>
<text x="77.3" y="142.4">AVDD_4</text>
<text x="122" y="139.9">GPIO1</text>
<text x="122" y="142.4">GPIO2</text>
<text x="131.2" y="138.8">42</text>
<text x="131.2" y="141.3">44</text>
<text x="131.2" y="143.8">45</text>
<text x="144.5" y="138.8">3</text>
<text x="148.4" y="139.9">GND</text>
<text x="161.1" y="139.9">EN</text>
<text x="166.7" y="138.8">1</text>
<text x="72.2" y="148.9">20</text>
<text x="72.2" y="146.4">58</text>
<text x="77.3" y="145">AVDD_5</text>
<text x="77.3" y="147.5">AVSS</text>
<text x="122" y="145">GPIO3</text>
<text x="122" y="147.5">GPIO4</text>
<text x="131.2" y="146.4">46</text>
<text x="72.2" y="151.5">23</text>
<text x="72.2" y="154">32</text>
<text x="77.3" y="150">AVSS_2</text>
<text x="77.3" y="152.6">AVSS_3</text>
<text x="77.3" y="155.1">AVSS_4</text>
<text x="72.2" y="156.5">57</text>
<text x="77.3" y="157.7">AVSS_5</text>
<text x="120.2" y="160.2">DVDD_2</text>
<text x="122.5" y="157.7">DVDD</text>
<text x="131.2" y="161.6">31</text>
<text x="131.2" y="159.1">48</text>
<text x="131.2" y="156.5">50</text>
<text x="72.2" y="164.2">54</text>
<text x="77.3" y="165.3">AVDD1</text>
<text x="119.8" y="167.8">DGND_2</text>
<text x="121.7" y="162.7">RESV1</text>
<text x="122.2" y="165.3">DGND</text>
<text x="131.2" y="166.7">33</text>
<text x="131.2" y="164.2">51</text>
<text x="72.2" y="169.2">53</text>
<text x="77.3" y="170.4">AVSS1</text>
<text x="101.1" y="172.3" transform="rotate(-90 101.1 172.3)">OPAMPOUT</text>
<text x="108.7" y="172.3" transform="rotate(-90 108.7 172.3)">OPAMPN</text>
<text x="113.8" y="172.3" transform="rotate(-90 113.8 172.3)">OPAMPP</text>
<text x="119.8" y="170.4">DGND_3</text>
<text x="131.2" y="169.2">49</text>
<text x="100" y="177.4" transform="rotate(-90 100 177.4)">63</text>
<text x="107.6" y="177.4" transform="rotate(-90 107.6 177.4)">61</text>
<text x="112.7" y="177.4" transform="rotate(-90 112.7 177.4)">60</text>
</g>
<g font-size="1.8" fill="#808080">
<text x="29.2" y="26.8">N.C.</text>
<text x="29.2" y="24.9">S1</text>
<text x="185.4" y="97">BLM18AG102SH1D</text>
<text x="236.2" y="97">BLM18AG102SH1D</text>
<text x="39.4" y="159.4">+2V5_ISO</text>
<text x="39.4" y="170.2">-2V5_ISO</text>
</g>
<g font-size="1.8" fill="#008080">
<text x="72.4" y="31.8">AVSS</text>
<text x="72.4" y="42">AVSS</text>
<text x="21.6" y="69.9">IN1P</text>
<text x="21.6" y="72.5">IN1N</text>
<text x="21.6" y="77.5">IN2P</text>
<text x="21.6" y="80.1">IN2N</text>
<text x="161.8" y="82.6">ADC_DRDY</text>
<text x="21.6" y="85.2">IN3P</text>
<text x="21.6" y="87.7">IN3N</text>
<text x="161.1" y="85.2">ADC_START</text>
<text x="164.2" y="87.7">ADC_CS</text>
<text x="21.6" y="95.3">IN4N</text>
<text x="21.6" y="92.8">IN4P</text>
<text x="162.2" y="95.3">ADC_MISO</text>
<text x="162.2" y="92.8">ADC_MOSI</text>
<text x="163.1" y="90.2">ADC_SCK</text>
<text x="165.6" y="97.9">RESET</text>
<text x="163.3" y="115.6">ADC_CLK</text>
<text x="39.4" y="130.9">AVSS</text>
</g>
<g font-size="1.8" fill="#800000">
<text x="165.7" y="60" transform="rotate(-90 165.7 60)">+</text>
<text x="19.1" y="188.6">Licensed under the TAPR Open Hardware License (www.tapr.org/OHL)</text>
<text x="19.1" y="190.5">More info at http://www.envox.hr/eez</text>
<text x="19.1" y="192.4">Repository: https://github.com/eez-open</text>
</g>
<text font-size="1.8" fill="#800080" x="164.5" y="64.8">Tant.</text>
</svg>
